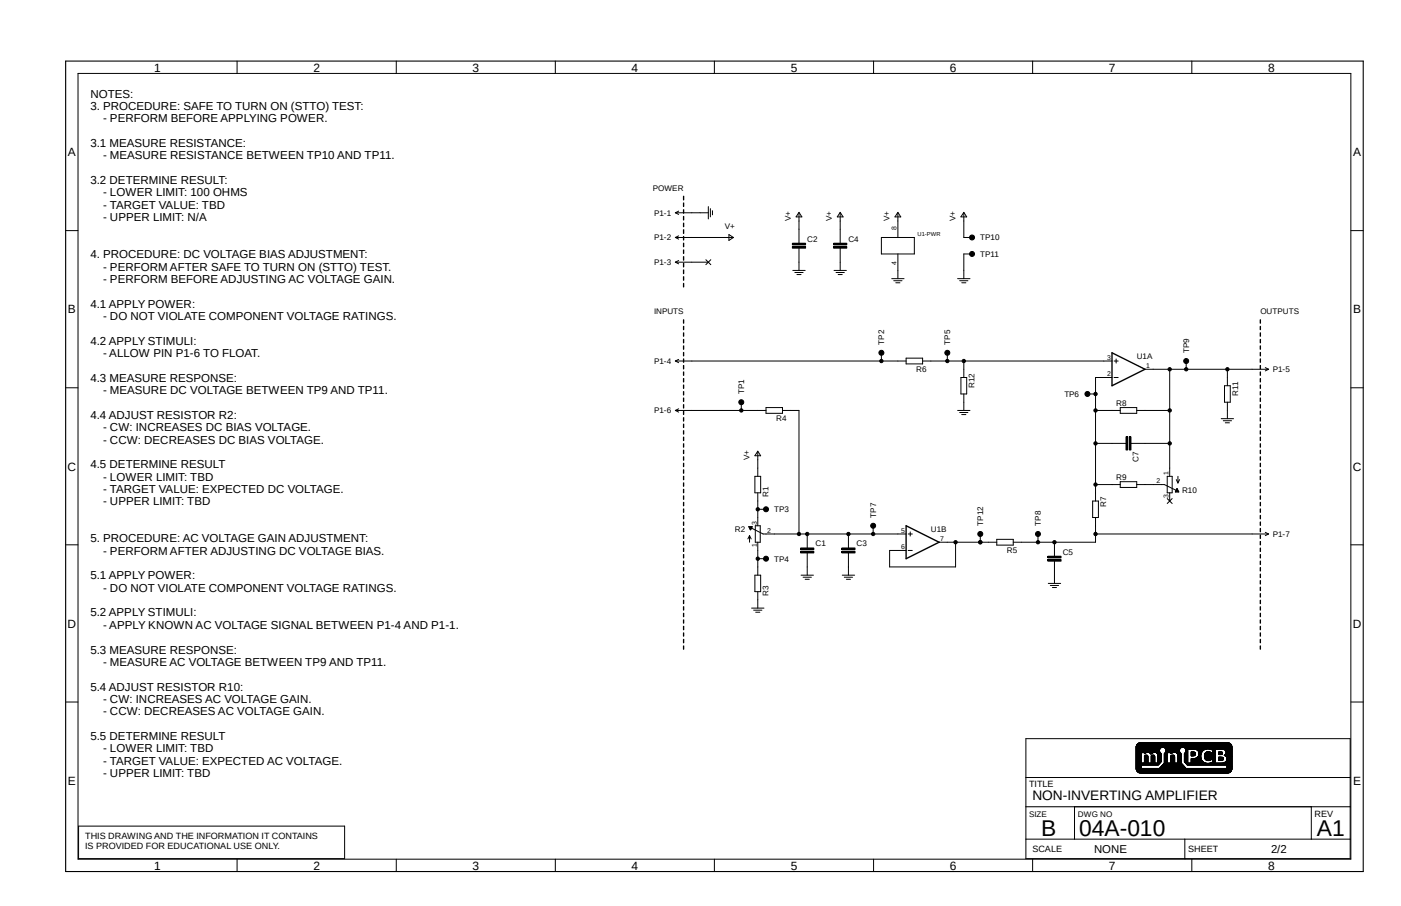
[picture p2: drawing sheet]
<svg xmlns="http://www.w3.org/2000/svg" width="432mm" height="279mm" viewBox="0 0 432 279" stroke-linecap="round" stroke-linejoin="round" font-family="sans-serif">
<path d="M19.7 18.5l400.8 250.8M420.5 18.5l-400.8 250.8" fill="none" stroke="#fff" stroke-width=".31"/>
<path d="M20.2 18.8h400v250h-400z" fill="none" stroke="#000" stroke-width=".34"/>
<g fill="none" stroke="#000" stroke-width=".31">
<path d="M73.1 18.8v3.8M122.1 18.8v3.8M171.2 18.8v3.8M220.2 18.8v3.8M269.2 18.8v3.8M318.3 18.8v3.8M367.3 18.8v3.8M24 22.6h392.3v242.4h-392.3zM20.2 71.1h3.8M208.2 73.2h17.7M208.2 65.6h10.1M208.2 65.6l1 .5"/>
<path d="M208.2 73.2l1 .5M209.2 65.1l-1 .5M209.2 72.7l-1 .5M218.3 63.7v3.8M218.9 64.3v2.6M219.6 65v1.3M224.7 72.3l1.4 .9-1.4 .9zM244.2 76h4.1v.5h-4.1zM244.2 75h4.1v.5h-4.1zM246.3 65.6v9.4M246.3 76.5v6.9M246.3 65.5l.8 1.4h-1.7z"/>
<path d="M256.9 76h4.1v.5h-4.1zM256.9 75h4.1v.5h-4.1zM259 65.6v9.4M259 76.5v6.9M259 65.5l.8 1.4h-1.7zM271.7 73.2h10.1v5.1h-10.1zM276.7 65.6v7.6M276.7 78.3v7.6M276.7 65.5l.9 1.4h-1.8zM297.1 65.6v7.6h2.5M297.1 65.5l.8 1.4h-1.7zM299.6 78.3h-2.5v7.6"/>
<path d="M416.3 71.1h3.9M208.2 80.9h10.1M208.2 80.9l1 .5M209.2 80.3l-1 .6M217.6 80.1l1.5 1.5M219.1 80.1l-1.5 1.5M244.3 83.4h3.9M245 84h2.5M245.6 84.7h1.3M257 83.4h3.9M257.7 84h2.5M258.3 84.7h1.3"/>
<path d="M274.8 85.9h3.8M275.5 86.6h2.5M276.1 87.2h1.3M295.1 85.9h3.9M295.8 86.6h2.5M296.4 87.2h1.3M20.2 119.6h3.8M208.2 111.3h71.1M208.2 111.3l1 .5M209.2 110.8l-1 .5M271.7 108.8v2.5M279.3 110.4h5.1v1.8h-5.1z"/>
<path d="M284.4 111.3h58.3M292 108.8v2.5M296.2 116.4h1.7v5.1h-1.7zM297.1 111.3v5.1M342.7 116.4h-5v38.1M343.4 111.3h1.2M343.4 116.4h1.2M344 110.7v1.3M352.9 113.9h38.1M360.5 113.9v33M365.6 111.3v2.6M377.4 119h1.8v5h-1.8z"/>
<path d="M378.3 113.9v5.1M390 113.4l1 .5M391 113.9l-1 .5M416.3 119.6h3.9M208.2 126.6h27.9M208.2 126.6l1 .5M209.2 126.1l-1 .5M228.5 124v2.6M233.6 139.3v7.6M233.6 139.1l.8 1.4h-1.7zM236.1 125.7h5.1v1.8h-5.1zM241.2 126.6h5.1v38.1"/>
<path d="M295.1 126.6h3.9M295.8 127.2h2.5M296.4 127.8h1.3M297.1 121.5v5.1M335.2 121.5h2.5M337.7 126.6h7.6M337.7 136.7h9.3M345.3 125.7h5.1v1.8h-5.1zM347 134.7h.6v4.1h-.6zM348.1 134.7h.5v4.1h-.5zM348.6 136.7h11.9M350.4 126.6h10.1"/>
<path d="M376.4 129.1h3.8M377 129.8h2.6M377.7 130.4h1.2M378.3 124v5.1M232.7 146.9h1.7v5.1h-1.7zM233.6 152v10.1M233.6 157.1h2.5M336.8 154.5h1.7v5.1h-1.7zM337.7 159.6v7.6h-25.4M337.7 149.4h7.6M345.3 148.5h5.1v1.8h-5.1zM350.4 149.4h8.5l3.5 1.8"/>
<path d="M359.7 146.9h1.6v5.1h-1.6zM359.7 153.8l1.6 1.5M360.5 152v2.5M361.3 153.8l-1.6 1.5M362.3 151.6h1M362.4 151.5h.8M362.5 147.9l.6 1M362.5 151.3h.6M362.6 151.1h.4M362.7 150.7l-.5 1M362.7 150.9h.2M362.8 150.7l.5 1h-1z"/>
<path d="M362.8 150.7h.1M363.1 146.9v2M363.6 147.9l-.5 1M20.2 168h3.8M230.8 162.4h1l-.5 1zM230.8 162.5h.9M230.9 162.7h.7M231 165.2v2M231 165.2l-.5 1M231 165.2l.5 1M231 162.9h.5M231.1 163.1h.3"/>
<path d="M231.2 163.3h.1M231.7 162.9l3.5 1.8h44.1M231.9 162.4l-.5 1M232.7 177.4h1.7v5.1h-1.7zM232.8 162.1h1.5v5.1h-1.5zM233.6 167.2v10.2M233.6 172.3h2.5M246.8 170h4v.5h-4zM246.8 169h4v.5h-4zM246.9 177.4h3.8M247.5 178h2.6M248.2 178.6h1.2"/>
<path d="M248.8 164.7v4.3M248.8 170.5v6.9M259.5 170h4v.5h-4zM259.5 169h4v.5h-4zM259.6 177.4h3.8M260.2 178h2.6M260.9 178.6h1.2M261.5 164.7v4.3M261.5 170.5v6.9M269.1 162.1v2.6M279.9 164.7h1.3M279.9 169.8h1.3"/>
<path d="M280.5 164v1.3M289.4 167.2h17.8M294.5 167.2v7.6h-20.3v-5h5.1M302.1 164.7v2.5M307.2 166.3h5.1v1.8h-5.1zM319.9 164.7v2.5M323 172.6h4v.5h-4zM323 171.5h4v.5h-4zM323.1 179.9h3.8M325 167.2v4.3M325 173.1v6.8M337.7 164.7h53.3"/>
<path d="M390 164.2l1 .5M391 164.7l-1 .5M416.3 168h3.9M231.6 187.5h3.9M232.3 188.2h2.5M232.9 188.8h1.3M233.6 182.5v5M323.7 180.6h2.6M324.4 181.2h1.2M20.2 216.5h3.8M416.3 216.5h3.9M316.2 239.8h99.9"/>
<path d="M316.2 227.8h99.9v37h-99.9zM350.2 237.2h29.5M350.2 237.1h29.5M350.2 237h29.5M350.2 236.9h1.5M350.2 236.8h1.5M350.2 236.7h1.5M350.2 236.6h1.5M350.2 236.5h1.5M350.2 236.4h1.5M350.2 236.3h1.5M350.2 236.2h1.5"/>
<path d="M350.2 236.1h1.5M350.2 236h1.5M350.2 235.6h7M350.2 235.5h7.2M350.2 235.3h7.3M350.2 235.2h1.5M350.2 235.1h1.5M350.2 235h1.5M350.2 234.9h1.5M350.2 234.8h1.5M350.2 234.7h1.5M350.2 234.6h1.5"/>
<path d="M350.2 234.5h1.5M350.2 234.4h1.5M350.2 234.3h1.5M350.2 234.2h1.5M350.2 234.1h1.5M350.2 234h1.5M350.2 233.9h1.5M350.2 233.8h1.5M350.2 233.7h1.5M350.2 233.6h1.5M350.2 233.5h1.5M350.2 233.4h1.5"/>
<path d="M350.2 233.3h1.5M350.2 233.2h1.5M350.2 233.1h1.5M350.2 233h1.5M350.2 232.9h1.5M350.2 232.8h1.5M350.2 232.7h1.5M350.2 232.6h1.5M350.2 232.5h1.5M350.2 232.4h1.5M350.2 232.3h1.5M350.2 232.2h1.5"/>
<path d="M350.2 231.9h7.3M350.2 231.8h7.2M350.2 231.7h7.2M350.2 231.6h7.1M350.2 231.5h7.1M350.2 231.4h7.1M350.2 231.3h7.1M350.2 231.1h7.2M350.2 230.9h7.3M350.2 230.8h7.4M350.2 230.5h8M350.2 230.4h29.5"/>
<path d="M350.2 230.3h29.5M350.2 230.2h29.5M350.2 237.4h29.4M350.2 237.3h29.4M350.2 230h29.4M350.3 237.5h29.3M350.3 237.4h29.3M350.3 230h29.3M350.3 229.9h29.3M350.3 237.6h29.3M350.3 229.8h29.3M350.4 237.7h29.1"/>
<path d="M350.4 229.7h29.1M350.4 237.8h29M350.4 229.6h29M350.5 229.6h28.9M350.5 237.9h28.9M350.5 229.5h28.8M350.6 238h28.7M350.6 229.4h28.7M350.7 238.1h28.5M350.7 229.3h28.5M350.8 238.2h28.3M350.8 229.2h28.3"/>
<path d="M350.9 238.2h28.1M351 238.3h27.9M351 229.2h27.9M351 229.1h27.8M351.2 238.4h27.4M351.3 229h27.2M352.7 235.2h1.1M352.7 235.1h1.1M352.7 235h1.1M352.7 234.9h1.1M352.7 234.8h1.1M352.7 234.7h1.1"/>
<path d="M352.7 234.6h1.1M352.7 234.5h1.1M352.7 234.4h1.1M352.7 234.3h1.1M352.7 234.2h1.1M352.7 234.1h1.1M352.7 234h1.1M352.7 233.9h1.1M352.7 233.8h1.1M352.7 233.7h1.1M352.7 233.6h1.1M352.7 233.5h1.1"/>
<path d="M352.7 233.4h1.1M352.7 233.3h1.1M352.7 233.2l1.1 .1M352.7 233.1h1M352.7 233l1 .1M352.7 232.2h.5M352.8 233h.9M352.8 232.4h-.1M353 232.3h-.3M353.1 232.9h.4M353.1 232.2h-.4M353.5 232.1h-3.3"/>
<path d="M354 232.1h1.6M354.3 232.2h1M354.4 232.2h.8M354.5 232.3h.6M354.5 232.4h.5M354.6 232.5h.2M354.7 232.5h.1M354.8 235.2h1.1M354.8 235.1h1.1M354.8 235h1.1M354.8 234.9h1.1M354.8 234.8h1.1"/>
<path d="M354.8 234.7h1.1M354.8 234.6h1.1M354.8 234.5h1.1M354.8 234.4h1.1M354.8 234.3h1.1M354.8 234.2h1.1M354.8 234.1h1.1M354.8 234h1.1M354.8 233.9h1.1M354.8 233.8h1.1M354.8 233.7h1.1M354.8 233.6h1.1"/>
<path d="M354.8 233.5h1.1M354.8 233.4h1.1M354.8 233.3h1.1M354.8 233.2h1.1M354.8 233.1h1.1M354.8 233h1M354.9 233h.9M355.2 232.9h.4M356.2 232.1h1.4M356.4 232.2h1.2M356.5 232.2h1.2M356.6 232.3h1.2"/>
<path d="M356.7 232.4h1.1M356.7 232.5h1.1M356.8 232.6h1M356.8 232.5h1M356.8 232.7h1M356.9 232.8h.9M356.9 232.7h.9M356.9 235.2h.7M356.9 234.9h.9M356.9 234.8h.9M356.9 234.7h.9M356.9 234.6h.9"/>
<path d="M356.9 234.5h.9M356.9 234.4h.9M356.9 234.3h.9M356.9 234.2h.9M356.9 234.1h.9M356.9 234h.9M356.9 233.9h.9M356.9 233.8h.9M356.9 233.7h.9M356.9 233.6h.9M356.9 233.5h.9M356.9 233.4h.9"/>
<path d="M356.9 233.3h.9M356.9 233.2h.9M356.9 233.1h.9M356.9 233h.9M356.9 232.9h.9M357 235.9l-6.8 .1M357 235.8l-6.8 .1M357.1 235.8h-6.9M357.2 235.7h-7M357.3 235.5l-7.1 .1M357.4 231.2l-7.2 .1M357.4 236.9h8.1"/>
<path d="M357.4 231.1l-7.2 .1M357.5 236.9h7.9M357.5 235.4h-7.3M357.5 231h-7.3M357.5 236.8h7.9M357.5 232h-7.3M357.5 230.8l-7.3 .1M357.6 236.7h7.7M357.6 235.2h-.7M357.7 236.6h7.5M357.7 235.1h-.8M357.7 230.7h-7.5"/>
<path d="M357.8 236.5l7.4 .1M357.8 235h-.9M357.8 236.5h7.3M357.8 236.4h7.2M357.8 230.6h-7.6M358 236.3h7M358 236.3h6.9M358 230.5h-7.8M358.1 236.2h6.7M358.2 236.1h6.5M358.2 236h6.5M358.3 236h6.3"/>
<path d="M358.4 235.9h6.1M358.4 235.8h6M358.5 235.7h5.9M358.6 230.5h5.7M358.6 235.6h5.7M358.7 235.5h5.5M358.7 230.5h5.5M358.8 235.4h5.3M358.9 235.3h5.2M358.9 235.2h.9M358.9 235.1h.9M358.9 235h.9"/>
<path d="M358.9 234.9h.9M358.9 234.8h.9M358.9 234.7h.9M358.9 234.6h.9M358.9 234.5h.9M358.9 234.4h.9M358.9 234.3h.9M358.9 234.2h.9M358.9 234.1h.9M358.9 234h.9M358.9 233.9h.9M358.9 233.8h.9"/>
<path d="M358.9 233.7h.9M358.9 233.6h.9M358.9 233.5h.9M358.9 233.4h.9M358.9 233.3h.9M358.9 233.2h.9M358.9 233.1h.9M358.9 233h.9M358.9 232.9h.9M358.9 232.8h.9M358.9 232.7h.9M358.9 232.6h.9"/>
<path d="M358.9 232.5h.9M358.9 232.4h.9M358.9 230.6h5.1M358.9 232.3h.9M359 232.2h.8M359 230.7h4.9M359.1 232.2h.7M359.1 230.8h4.7M359.2 230.8h4.5M359.2 230.9h4.4M359.3 231.9h4.3M359.3 231.1h4.3"/>
<path d="M359.4 231.8h4.2M359.4 231.7h4.1M359.4 231.2h4.1M359.4 231.6h4.1M359.4 231.5h4.1M359.4 231.4h4.1M359.4 231.3h4.1M360.9 235.2h1.1M360.9 235.1h1.1M360.9 235h1.1M360.9 234.9h1.1M360.9 234.8h1.1"/>
<path d="M360.9 234.7h1.1M360.9 234.6h1.1M360.9 234.5h1.1M360.9 234.4h1.1M360.9 234.3h1.1M360.9 234.2h1.1M360.9 234.1h1.1M360.9 234h1.1M360.9 233.9h1.1M360.9 233.8h1.1M360.9 233.7h1.1M360.9 233.6h1.1"/>
<path d="M360.9 233.5h1.1M360.9 233.4h1.1M360.9 233.3h1.1M360.9 233.2h1.1M360.9 233.1h1.1M360.9 233l1.1 .1M360.9 232.2h.5M360.9 233h1M361 233h.9M361 232.4l-.1 .1M361.1 232.3h-.2M361.2 232.9h.5"/>
<path d="M361.3 232.2h-.4M361.7 232.1h-2.5M362.3 232.1h1.4M362.5 232.2h1.3M362.6 232.2h1.3M362.7 232.3h1.2M362.8 232.4h1.2M362.9 232.5h1.1M363 232.7h1M363 232.6h1M363 232.8h1M363.1 233h.9"/>
<path d="M363.1 232.9h.9M363.1 235.2h.9M363.1 235.1h.9M363.1 235h.9M363.1 234.9h.9M363.1 234.8h.9M363.1 234.7h.9M363.1 234.6h.9M363.1 234.5h.9M363.1 234.4h.9M363.1 234.3h.9M363.1 234.2h.9"/>
<path d="M363.1 234.1h.9M363.1 234h.9M363.1 233.9h.9M363.1 233.8h.9M363.1 233.7h.9M363.1 233.6h.9M363.1 233.5h.9M363.1 233.4h.9M363.1 233.3h.9M363.1 233.2h.9M363.1 233.1h.9M363.6 231.1l-4.2 .1"/>
<path d="M363.6 232h-4.4M363.6 231h-4.3M364.7 230.5h15M364.9 230.5h14.8M365 234.9h1.1M365 234.8h1.1M365 234.7h1.1M365 234.6h1.1M365 234.5h1.1M365 234.4h1.1M365 234.3h1.1M365 234.2h1.1"/>
<path d="M365 234.1h1.1M365 234h1.1M365 233.9h1.1M365 233.8h1.1M365 233.7h1.1M365 233.6h1.1M365 233.5h1.1M365 233.4h1.1M365 233.3h1.1M365 233.2h1.1M365 233.1h1.1M365 233h1.1"/>
<path d="M365 232.9h1.1M365 232.8h1.1M365 232.7h1.1M365 232.6h1.1M365 232.5h1.1M365 232.4h1.1M365 230.6h14.7M365.1 235h1M365.1 232.3h1M365.2 235.1h.9M365.2 232.2h.9M365.2 230.7h14.5"/>
<path d="M365.3 235.2h.8M365.3 232.2h.8M365.3 230.8h14.4M365.3 232.1h.8M365.4 235.3h6.4M365.4 232h.7M365.4 230.9h14.3M365.4 231.9h.7M365.4 231h14.3M365.5 235.4h14.2M365.5 231.9h.6M365.5 235.5h14.2"/>
<path d="M365.5 231.8h.6M365.5 231.7h.6M365.5 231.2h.6M365.5 231.1h.6M365.5 231.6h.6M365.5 231.5h.6M365.5 231.4h.6M365.5 231.3h.6M365.6 235.5h14.1M365.7 235.6h14M365.7 235.7h14M365.8 235.8h13.9"/>
<path d="M365.9 235.8h13.8M365.9 235.9h13.8M367.2 235.2h4.2M367.2 235.2h4M367.2 235.1h3.9M367.2 235h3.8M367.2 234.9h3.6M367.2 234.8l3.5 .1M367.2 234.8h3.4M367.2 234.7h3.4M367.2 234.6h3.3M367.2 234.5l3.3 .1"/>
<path d="M367.2 234.4h3.2M367.2 234.4h3.1M367.2 234.3h3.1M367.2 234.2h3.1M367.2 234.1l3.1 .1M367.2 234.1h3M367.2 234h3M367.2 233.9h3M367.2 233.1h.4M367.2 233h1M367.2 232.7h1.2M367.2 232.6h1.2"/>
<path d="M367.2 232.5h1.2M367.2 232.4h1.2M367.2 232.3h1.2M367.2 232.2h1.2M367.2 232.1h1.1M367.2 232h1.1M367.2 231.9h.9M367.2 231.9h.7M368.1 233l-.9 .1M368.2 233.9h2M368.3 232.9l-1.1 .1M368.3 232.8l-1.1 .1"/>
<path d="M368.4 232.7l-1.2 .1M368.5 233.8h1.7M368.5 231.1h2.9M368.8 233.7h1.3M368.8 231.2h2.3M368.9 233.6h1.2M369 231.3h2M369 233.6h1.1M369.1 233.5h1M369.1 231.4h1.7M369.2 233.4h.9M369.2 233.3h.9"/>
<path d="M369.2 231.5h1.6M369.3 233.2h.8M369.3 231.6h1.3M369.4 233.2h.7M369.4 231.7h1.2M369.4 233.1h.7M369.4 233h.7M369.4 231.8h1.1M369.5 232.8h.6M369.5 232h.9M369.5 231.9h.9M369.5 232.7h.6"/>
<path d="M369.5 232.6h.7M369.5 232.5h.7M369.5 232.4h.7M369.5 232.3h.7M369.5 232.2h.8M370.1 232.7l-.6 .1M370.3 232.2h-.8M370.3 232.1h-.8M371 231.4h-1.9M371.2 233.5h3.4M371.2 233.4h3.4M371.2 233.3h3.4"/>
<path d="M371.2 233.2h3.4M371.2 233.1h3.4M371.2 233h3.4M371.3 233.7h3.3M371.3 233.6h3.3M371.3 233.5h3.3M371.3 232.8h3.3M371.3 232.7h3.3M371.3 233.8h3.3M371.3 232.6h3.3M371.3 232.5h3.3M371.4 234h3.2"/>
<path d="M371.4 233.9h3.2M371.4 232.4h3.2M371.4 234.1h2.2M371.4 232.3h2.2M371.5 234.1h2M371.5 232.2h2M371.6 234.2h1.8M371.6 232.2h1.8M371.6 232.1h1.7M371.6 234.3h1.7M371.6 231.1h-6.1M371.7 234.4h1.5"/>
<path d="M371.7 232h1.5M371.8 234.4h1.2M371.8 231.9h1.2M372 231.9h.8M372.1 234.5h.7M372.8 235.3h6.9M373 231.1h6.7M373.2 235.2h1.4M373.3 231.1h1.3M373.4 235.2h1.2M373.5 235.1h1.1M373.5 231.2h1.1"/>
<path d="M373.7 235h.9M373.7 231.3h.9M373.8 234.9h.8M373.8 234.8h.8M373.8 234.7h.8M373.8 234.6h.8M373.8 234.5h.8M373.8 234.4h.8M373.8 234.3h.8M373.8 234.2h.8M373.8 234.1h.8M373.8 232.3h.8"/>
<path d="M373.8 232.2h.8M373.8 232.1h.8M373.8 232h.8M373.8 231.9h.8M373.8 231.8h.8M373.8 231.7h.8M373.8 231.6h.8M373.8 231.5h.8M373.8 231.4h.8M375.7 234.5h.7M375.7 234.3h1.3M375.7 234.2h1.3"/>
<path d="M375.7 234.1h1.4M375.7 234h1.4M375.7 233.9h1.4M375.7 233.8h1.4M375.7 233.7h1.3M375.7 233.6h1.2M375.7 233.5l1.1 .1M375.7 233.5h.6M375.7 232.6h1M375.7 232.5h1.1M375.7 232.4h1.1M375.7 232.3h1.1"/>
<path d="M375.7 232.2h1.1M375.7 232.1h1.1M375.7 232h1M375.7 231.9h.9M375.7 231.9h.8M376.6 232.7h-.9M376.7 232.5l-1 .1M376.8 234.4l-1.1 .1M376.9 234.4h-1.2M377.1 235.2h2.6M377.1 231.1h2.6M377.3 235.2h2.4"/>
<path d="M377.3 233h2.4M377.4 233h2.3M377.4 231.2h2.3M377.4 235.1h2.3M377.4 232.9h2.3M377.5 232.8h2.2M377.5 231.3h2.2M377.6 231.4h2.1M377.6 235h2.1M377.6 232.7h2.1M377.7 233.1h2M377.7 231.4h2"/>
<path d="M377.7 234.9h2M377.7 232.6h2M377.7 231.5h2M377.8 233.2h1.9M377.8 232.5h1.9M377.8 231.6h1.9M377.8 234.9h1.9M377.8 232.4h1.9M377.8 231.7h1.9M377.9 232.3h1.8M377.9 231.8h1.8M377.9 234.8h1.8"/>
<path d="M377.9 233.3h1.8M377.9 232.2h1.8M377.9 232.1h1.8M377.9 232h1.8M377.9 231.9h1.8M378 234.7h1.7M378 233.4h1.7M378 234.6h1.7M378 233.5h1.7M378.1 234.4h1.6M378.1 233.6h1.6M378.1 233.5h1.6"/>
<path d="M378.2 234.3h1.5M378.2 234.2h1.5M378.2 234.1h1.5M378.2 234h1.5M378.2 233.9h1.5M378.2 233.8h1.5M378.2 233.7h1.5M378.2 236.9h1.5M378.2 236.8h1.5M378.2 236.7h1.5M378.2 236.6h1.5M378.2 236.5h1.5"/>
<path d="M378.2 236.4h1.5M378.2 236.3h1.5M378.2 236.2h1.5M378.2 236.1h1.5M378.2 236h1.5M24.2 254.8h82v10h-82zM316.2 248.8h99.9M316.2 258.8h99.9M331.2 248.8v10M365.2 258.8v6M404.2 248.8v10M73.1 265v3.8"/>
<path d="M122.1 265v3.8M171.2 265v3.8M220.2 265v3.8M269.2 265v3.8M318.3 265v3.8M367.3 265v3.8"/>
<circle cx="299.6" cy="78.3" r=".76"/>
<circle cx="299.6" cy="73.2" r=".76"/>
<circle cx="271.6" cy="111.3" r=".51"/>
<circle cx="271.7" cy="108.8" r=".76"/>
<circle cx="292" cy="111.3" r=".51"/>
<circle cx="292" cy="108.8" r=".76"/>
<circle cx="297" cy="111.3" r=".51"/>
<circle cx="360.5" cy="113.9" r=".51"/>
<circle cx="365.6" cy="113.9" r=".51"/>
<circle cx="365.6" cy="111.3" r=".76"/>
<circle cx="378.3" cy="113.9" r=".51"/>
<circle cx="228.5" cy="126.6" r=".51"/>
<circle cx="228.5" cy="124" r=".76"/>
<circle cx="335.2" cy="121.5" r=".76"/>
<circle cx="337.6" cy="126.6" r=".51"/>
<circle cx="337.6" cy="136.7" r=".51"/>
<circle cx="337.6" cy="121.5" r=".51"/>
<circle cx="360.5" cy="126.6" r=".51"/>
<circle cx="360.5" cy="136.7" r=".51"/>
<circle cx="233.5" cy="157.1" r=".51"/>
<circle cx="236.1" cy="157.1" r=".76"/>
<circle cx="337.6" cy="149.4" r=".51"/>
<circle cx="233.5" cy="172.3" r=".51"/>
<circle cx="236.1" cy="172.3" r=".76"/>
<circle cx="246.2" cy="164.7" r=".51"/>
<circle cx="248.8" cy="164.7" r=".51"/>
<circle cx="261.5" cy="164.7" r=".51"/>
<circle cx="269.1" cy="164.7" r=".51"/>
<circle cx="269.1" cy="162.1" r=".76"/>
<circle cx="294.5" cy="167.2" r=".51"/>
<circle cx="302.1" cy="167.2" r=".51"/>
<circle cx="302.1" cy="164.7" r=".76"/>
<circle cx="319.9" cy="167.2" r=".51"/>
<circle cx="319.9" cy="164.7" r=".76"/>
<circle cx="325" cy="167.2" r=".51"/>
<circle cx="337.6" cy="164.7" r=".51"/>
</g>
<g fill="#000">
<path d="M244.2 76h4.1v.5h-4.1z" fill-rule="evenodd"/>
<path d="M244.2 75h4.1v.5h-4.1z" fill-rule="evenodd"/>
<path d="M256.9 76h4.1v.5h-4.1z" fill-rule="evenodd"/>
<path d="M256.9 75h4.1v.5h-4.1z" fill-rule="evenodd"/>
<path d="M347 134.7h.6v4.1h-.6z" fill-rule="evenodd"/>
<path d="M348.1 134.7h.5v4.1h-.5z" fill-rule="evenodd"/>
<path d="M246.8 170h4v.5h-4z" fill-rule="evenodd"/>
<path d="M246.8 169h4v.5h-4z" fill-rule="evenodd"/>
<path d="M259.5 170h4v.5h-4z" fill-rule="evenodd"/>
<path d="M259.5 169h4v.5h-4z" fill-rule="evenodd"/>
<path d="M323 172.6h4v.5h-4z" fill-rule="evenodd"/>
<path d="M323 171.5h4v.5h-4z" fill-rule="evenodd"/>
<circle cx="299.6" cy="78.3" r=".76"/>
<circle cx="299.6" cy="73.2" r=".76"/>
<circle cx="271.6" cy="111.3" r=".51"/>
<circle cx="271.7" cy="108.8" r=".76"/>
<circle cx="292" cy="111.3" r=".51"/>
<circle cx="292" cy="108.8" r=".76"/>
<circle cx="297" cy="111.3" r=".51"/>
<circle cx="360.5" cy="113.9" r=".51"/>
<circle cx="365.6" cy="113.9" r=".51"/>
<circle cx="365.6" cy="111.3" r=".76"/>
<circle cx="378.3" cy="113.9" r=".51"/>
<circle cx="228.5" cy="126.6" r=".51"/>
<circle cx="228.5" cy="124" r=".76"/>
<circle cx="335.2" cy="121.5" r=".76"/>
<circle cx="337.6" cy="126.6" r=".51"/>
<circle cx="337.6" cy="136.7" r=".51"/>
<circle cx="337.6" cy="121.5" r=".51"/>
<circle cx="360.5" cy="126.6" r=".51"/>
<circle cx="360.5" cy="136.7" r=".51"/>
<circle cx="233.5" cy="157.1" r=".51"/>
<circle cx="236.1" cy="157.1" r=".76"/>
<circle cx="337.6" cy="149.4" r=".51"/>
<circle cx="233.5" cy="172.3" r=".51"/>
<circle cx="236.1" cy="172.3" r=".76"/>
<circle cx="246.2" cy="164.7" r=".51"/>
<circle cx="248.8" cy="164.7" r=".51"/>
<circle cx="261.5" cy="164.7" r=".51"/>
<circle cx="269.1" cy="164.7" r=".51"/>
<circle cx="269.1" cy="162.1" r=".76"/>
<circle cx="294.5" cy="167.2" r=".51"/>
<circle cx="302.1" cy="167.2" r=".51"/>
<circle cx="302.1" cy="164.7" r=".76"/>
<circle cx="319.9" cy="167.2" r=".51"/>
<circle cx="319.9" cy="164.7" r=".76"/>
<circle cx="325" cy="167.2" r=".51"/>
<circle cx="337.6" cy="164.7" r=".51"/>
</g>
<g fill="none" stroke="#000" stroke-width=".42">
<path d="M210.7 60.5v1.1M210.7 62.6v1.1M210.7 64.7v1M210.7 66.8v1M210.7 68.8v1.1M210.7 70.9v1.1M210.7 72.9v1.1M210.7 75v1.1M210.7 77.1v1M210.7 79.2v1M210.7 81.2v1.1M210.7 83.3v1.1"/>
<path d="M210.7 85.3v1.1M210.7 87.4v1.1M210.7 98.6v1.1M388.5 98.6v1.1M210.7 100.7v.9M210.7 102.7v1M210.7 104.7v1M210.7 106.7v1M210.7 108.7v1M210.7 110.7v1M210.7 112.7v1M210.7 114.7v1"/>
<path d="M210.7 116.8v1M210.7 118.7v1.1M342.7 108.8l10.2 5.1-10.2 5.1zM388.5 100.7v.9M388.5 102.7v1M388.5 104.7v1M388.5 106.7v1M388.5 108.7v1M388.5 110.7v1M388.5 112.7v1M388.5 114.7v1M388.5 116.8v1"/>
<path d="M388.5 118.7v1.1M210.7 120.8v1M210.7 122.8v1M210.7 124.8v1M210.7 126.8v1M210.7 128.8v1M210.7 130.8v1M210.7 132.8v1.1M210.7 134.8v1M210.7 136.9v1M210.7 138.9v1M388.5 120.8v1"/>
<path d="M388.5 122.8v1M388.5 124.8v1M388.5 126.8v1M388.5 128.8v1M388.5 130.8v1M388.5 132.8v1.1M388.5 134.8v1M388.5 136.9v1M388.5 138.9v1M210.7 140.9v1M210.7 142.9v1M210.7 144.9v1"/>
<path d="M210.7 146.9v1M210.7 148.9v1M210.7 150.9v1M210.7 153v1M210.7 154.9v1.1M210.7 157v1M210.7 159v1M388.5 140.9v1M388.5 142.9v1M388.5 144.9v1M388.5 146.9v1M388.5 148.9v1"/>
<path d="M388.5 150.9v1M388.5 153v1M388.5 154.9v1.1M388.5 157v1M388.5 159v1M210.7 161v1M210.7 163v1M210.7 165v1M210.7 167v1M210.7 169v1.1M210.7 171v1M210.7 173.1v1"/>
<path d="M210.7 175v1.1M210.7 177.1v1M210.7 179.1v1M279.3 162.1l10.1 5.1-10.1 5.1zM388.5 161v1M388.5 163v1M388.5 165v1M388.5 167v1M388.5 169v1.1M388.5 171v1M388.5 173.1v1M388.5 175v1.1"/>
<path d="M388.5 177.1v1M388.5 179.1v1M210.7 181.1v1M210.7 183.1v1M210.7 185.1v1M210.7 187.1v1M210.7 189.1v1.1M210.7 191.2v1M210.7 193.2v1M210.7 195.2v1M210.7 197.2v1M210.7 199.2v1"/>
<path d="M388.5 181.1v1M388.5 183.1v1M388.5 185.1v1M388.5 187.1v1M388.5 189.1v1.1M388.5 191.2v1M388.5 193.2v1M388.5 195.2v1M388.5 197.2v1M388.5 199.2v1"/>
</g>
<g font-size="7">
<text x="320.8" y="257.8">B</text>
<text x="332.7" y="257.8">04A-010</text>
<text x="405.9" y="257.8">A1</text>
</g>
<text font-size="4.2" x="318.2" y="246.8">NON-INVERTING AMPLIFIER</text>
<g font-size="3.7">
<text x="47.5" y="22.1">1</text>
<text x="96.6" y="22.1">2</text>
<text x="145.6" y="22.1">3</text>
<text x="194.6" y="22.1">4</text>
<text x="243.7" y="22.1">5</text>
<text x="292.7" y="22.1">6</text>
<text x="341.8" y="22.1">7</text>
<text x="390.8" y="22.1">8</text>
<text x="20.9" y="48.2">A</text>
<text x="417" y="48.2">A</text>
<text x="20.9" y="96.6">B</text>
<text x="417" y="96.6">B</text>
<text x="20.8" y="145.1">C</text>
<text x="416.9" y="145.1">C</text>
<text x="20.8" y="193.6">D</text>
<text x="416.9" y="193.6">D</text>
<text x="20.9" y="242.1">E</text>
<text x="417" y="242.1">E</text>
<text x="47.5" y="268.2">1</text>
<text x="96.6" y="268.2">2</text>
<text x="145.6" y="268.2">3</text>
<text x="194.6" y="268.2">4</text>
<text x="243.7" y="268.2">5</text>
<text x="292.7" y="268.2">6</text>
<text x="341.8" y="268.2">7</text>
<text x="390.8" y="268.2">8</text>
</g>
<g font-size="3.6">
<text x="27.9" y="30.1">NOTES:</text>
<text x="27.9" y="33.9">3. PROCEDURE: SAFE TO TURN ON (STTO) TEST:</text>
<text x="31.8" y="37.7">- PERFORM BEFORE APPLYING POWER.</text>
<text x="27.9" y="45.3">3.1 MEASURE RESISTANCE:</text>
<text x="31.8" y="49.1">- MEASURE RESISTANCE BETWEEN TP10 AND TP11.</text>
<text x="27.9" y="56.8">3.2 DETERMINE RESULT:</text>
<text x="31.8" y="60.6">- LOWER LIMIT: 100 OHMS</text>
<text x="31.8" y="64.4">- TARGET VALUE: TBD</text>
<text x="31.8" y="68.2">- UPPER LIMIT: N/A</text>
<text x="27.9" y="79.6">4. PROCEDURE: DC VOLTAGE BIAS ADJUSTMENT:</text>
<text x="31.8" y="83.4">- PERFORM AFTER SAFE TO TURN ON (STTO) TEST.</text>
<text x="31.8" y="87.2">- PERFORM BEFORE ADJUSTING AC VOLTAGE GAIN.</text>
<text x="27.9" y="94.9">4.1 APPLY POWER:</text>
<text x="31.8" y="98.7">- DO NOT VIOLATE COMPONENT VOLTAGE RATINGS.</text>
<text x="27.9" y="106.3">4.2 APPLY STIMULI:</text>
<text x="31.8" y="110.1">- ALLOW PIN P1-6 TO FLOAT.</text>
<text x="27.9" y="117.7">4.3 MEASURE RESPONSE:</text>
<text x="31.8" y="121.5">- MEASURE DC VOLTAGE BETWEEN TP9 AND TP11.</text>
<text x="27.9" y="129.2">4.4 ADJUST RESISTOR R2:</text>
<text x="31.8" y="133">- CW: INCREASES DC BIAS VOLTAGE.</text>
<text x="31.8" y="136.8">- CCW: DECREASES DC BIAS VOLTAGE.</text>
<text x="27.9" y="144.4">4.5 DETERMINE RESULT</text>
<text x="31.8" y="148.2">- LOWER LIMIT: TBD</text>
<text x="31.8" y="152">- TARGET VALUE: EXPECTED DC VOLTAGE.</text>
<text x="31.8" y="155.8">- UPPER LIMIT: TBD</text>
<text x="27.9" y="167.3">5. PROCEDURE: AC VOLTAGE GAIN ADJUSTMENT:</text>
<text x="31.8" y="171.1">- PERFORM AFTER ADJUSTING DC VOLTAGE BIAS.</text>
<text x="27.9" y="178.7">5.1 APPLY POWER:</text>
<text x="31.8" y="182.5">- DO NOT VIOLATE COMPONENT VOLTAGE RATINGS.</text>
<text x="27.9" y="190.1">5.2 APPLY STIMULI:</text>
<text x="31.8" y="193.9">- APPLY KNOWN AC VOLTAGE SIGNAL BETWEEN P1-4 AND P1-1.</text>
<text x="27.9" y="201.6">5.3 MEASURE RESPONSE:</text>
<text x="31.8" y="205.4">- MEASURE AC VOLTAGE BETWEEN TP9 AND TP11.</text>
<text x="27.9" y="213">5.4 ADJUST RESISTOR R10:</text>
<text x="31.8" y="216.8">- CW: INCREASES AC VOLTAGE GAIN.</text>
<text x="31.8" y="220.6">- CCW: DECREASES AC VOLTAGE GAIN.</text>
<text x="27.9" y="228.2">5.5 DETERMINE RESULT</text>
<text x="31.8" y="232">- LOWER LIMIT: TBD</text>
<text x="31.8" y="235.8">- TARGET VALUE: EXPECTED AC VOLTAGE.</text>
<text x="31.8" y="239.7">- UPPER LIMIT: TBD</text>
</g>
<g font-size="3.5">
<text x="337.2" y="263">NONE</text>
<text x="391.7" y="263">2/2</text>
</g>
<g font-size="2.8">
<text x="317.2" y="242.8">TITLE</text>
<text x="405.2" y="251.8">REV</text>
<text x="26.2" y="258.8">THIS DRAWING AND THE INFORMATION IT CONTAINS</text>
<text x="26.2" y="261.8">IS PROVIDED FOR EDUCATIONAL USE ONLY.</text>
<text x="318.2" y="262.8">SCALE</text>
<text x="366.2" y="262.8">SHEET</text>
</g>
<g font-size="2.5">
<text x="201.2" y="58.9">POWER</text>
<text x="201.6" y="66.5">P1-1</text>
<text x="223.4" y="70.7">V+</text>
<text x="243.7" y="68.2" transform="rotate(-90 243.7 68.2)">V+</text>
<text x="256.4" y="68.2" transform="rotate(-90 256.4 68.2)">V+</text>
<text x="274.2" y="68.2" transform="rotate(-90 274.2 68.2)">V+</text>
<text x="294.5" y="68.2" transform="rotate(-90 294.5 68.2)">V+</text>
<text x="201.6" y="74.1">P1-2</text>
<text x="248.8" y="74.5">C2</text>
<text x="261.5" y="74.5">C4</text>
<text x="302.1" y="74.1">TP10</text>
<text x="201.6" y="81.7">P1-3</text>
<text x="302.1" y="79.2">TP11</text>
<text x="201.6" y="97">INPUTS</text>
<text x="388.4" y="97">OUTPUTS</text>
<text x="272.5" y="106.3" transform="rotate(-90 272.5 106.3)">TP2</text>
<text x="292.9" y="106.3" transform="rotate(-90 292.9 106.3)">TP5</text>
<text x="201.6" y="112.2">P1-4</text>
<text x="350.4" y="110.7">U1A</text>
<text x="366.5" y="108.8" transform="rotate(-90 366.5 108.8)">TP9</text>
<text x="282.4" y="114.6">R6</text>
<text x="300.3" y="119.8" transform="rotate(-90 300.3 119.8)">R12</text>
<text x="392.3" y="114.8">P1-5</text>
<text x="229.4" y="121.5" transform="rotate(-90 229.4 121.5)">TP1</text>
<text x="328" y="122.4">TP6</text>
<text x="344" y="125.1">R8</text>
<text x="381.6" y="122.1" transform="rotate(-90 381.6 122.1)">R11</text>
<text x="201.6" y="127.5">P1-6</text>
<text x="239.2" y="129.8">R4</text>
<text x="231" y="141.8" transform="rotate(-90 231 141.8)">V+</text>
<text x="350.9" y="142.5" transform="rotate(-90 350.9 142.5)">C7</text>
<text x="344" y="147.9">R9</text>
<text x="236.8" y="153.2" transform="rotate(-90 236.8 153.2)">R1</text>
<text x="364.3" y="152">R10</text>
<text x="238.6" y="157.9">TP3</text>
<text x="270" y="159.6" transform="rotate(-90 270 159.6)">TP7</text>
<text x="341" y="156.5" transform="rotate(-90 341 156.5)">R7</text>
<text x="226.5" y="163.9">R2</text>
<text x="286.9" y="164">U1B</text>
<text x="303" y="162.1" transform="rotate(-90 303 162.1)">TP12</text>
<text x="320.8" y="162.1" transform="rotate(-90 320.8 162.1)">TP8</text>
<text x="392.3" y="165.6">P1-7</text>
<text x="238.6" y="173.2">TP4</text>
<text x="251.3" y="168.5">C1</text>
<text x="264" y="168.5">C3</text>
<text x="310.4" y="170.5">R5</text>
<text x="327.5" y="171">C5</text>
<text x="236.8" y="183.7" transform="rotate(-90 236.8 183.7)">R3</text>
<text x="317.2" y="251.8">SIZE</text>
<text x="332.2" y="251.8">DWG NO</text>
</g>
<g font-size="2.1">
<text x="276.4" y="70.9" transform="rotate(-90 276.4 70.9)">8</text>
<text x="276.4" y="81.8" transform="rotate(-90 276.4 81.8)">4</text>
<text x="341.2" y="111">3</text>
<text x="353.3" y="113.5">1</text>
<text x="341.2" y="116.1">2</text>
<text x="356.4" y="149.1">2</text>
<text x="360.2" y="146.5" transform="rotate(-90 360.2 146.5)">1</text>
<text x="360.2" y="153.5" transform="rotate(-90 360.2 153.5)">3</text>
<text x="233.2" y="161.8" transform="rotate(-90 233.2 161.8)">3</text>
<text x="236.4" y="164.3">2</text>
<text x="277.7" y="164.3">5</text>
<text x="289.8" y="166.8">7</text>
<text x="233.2" y="168.7" transform="rotate(-90 233.2 168.7)">1</text>
<text x="277.7" y="169.4">6</text>
</g>
<text font-size="1.8" x="282.8" y="72.7">U1-PWR</text>
</svg>
